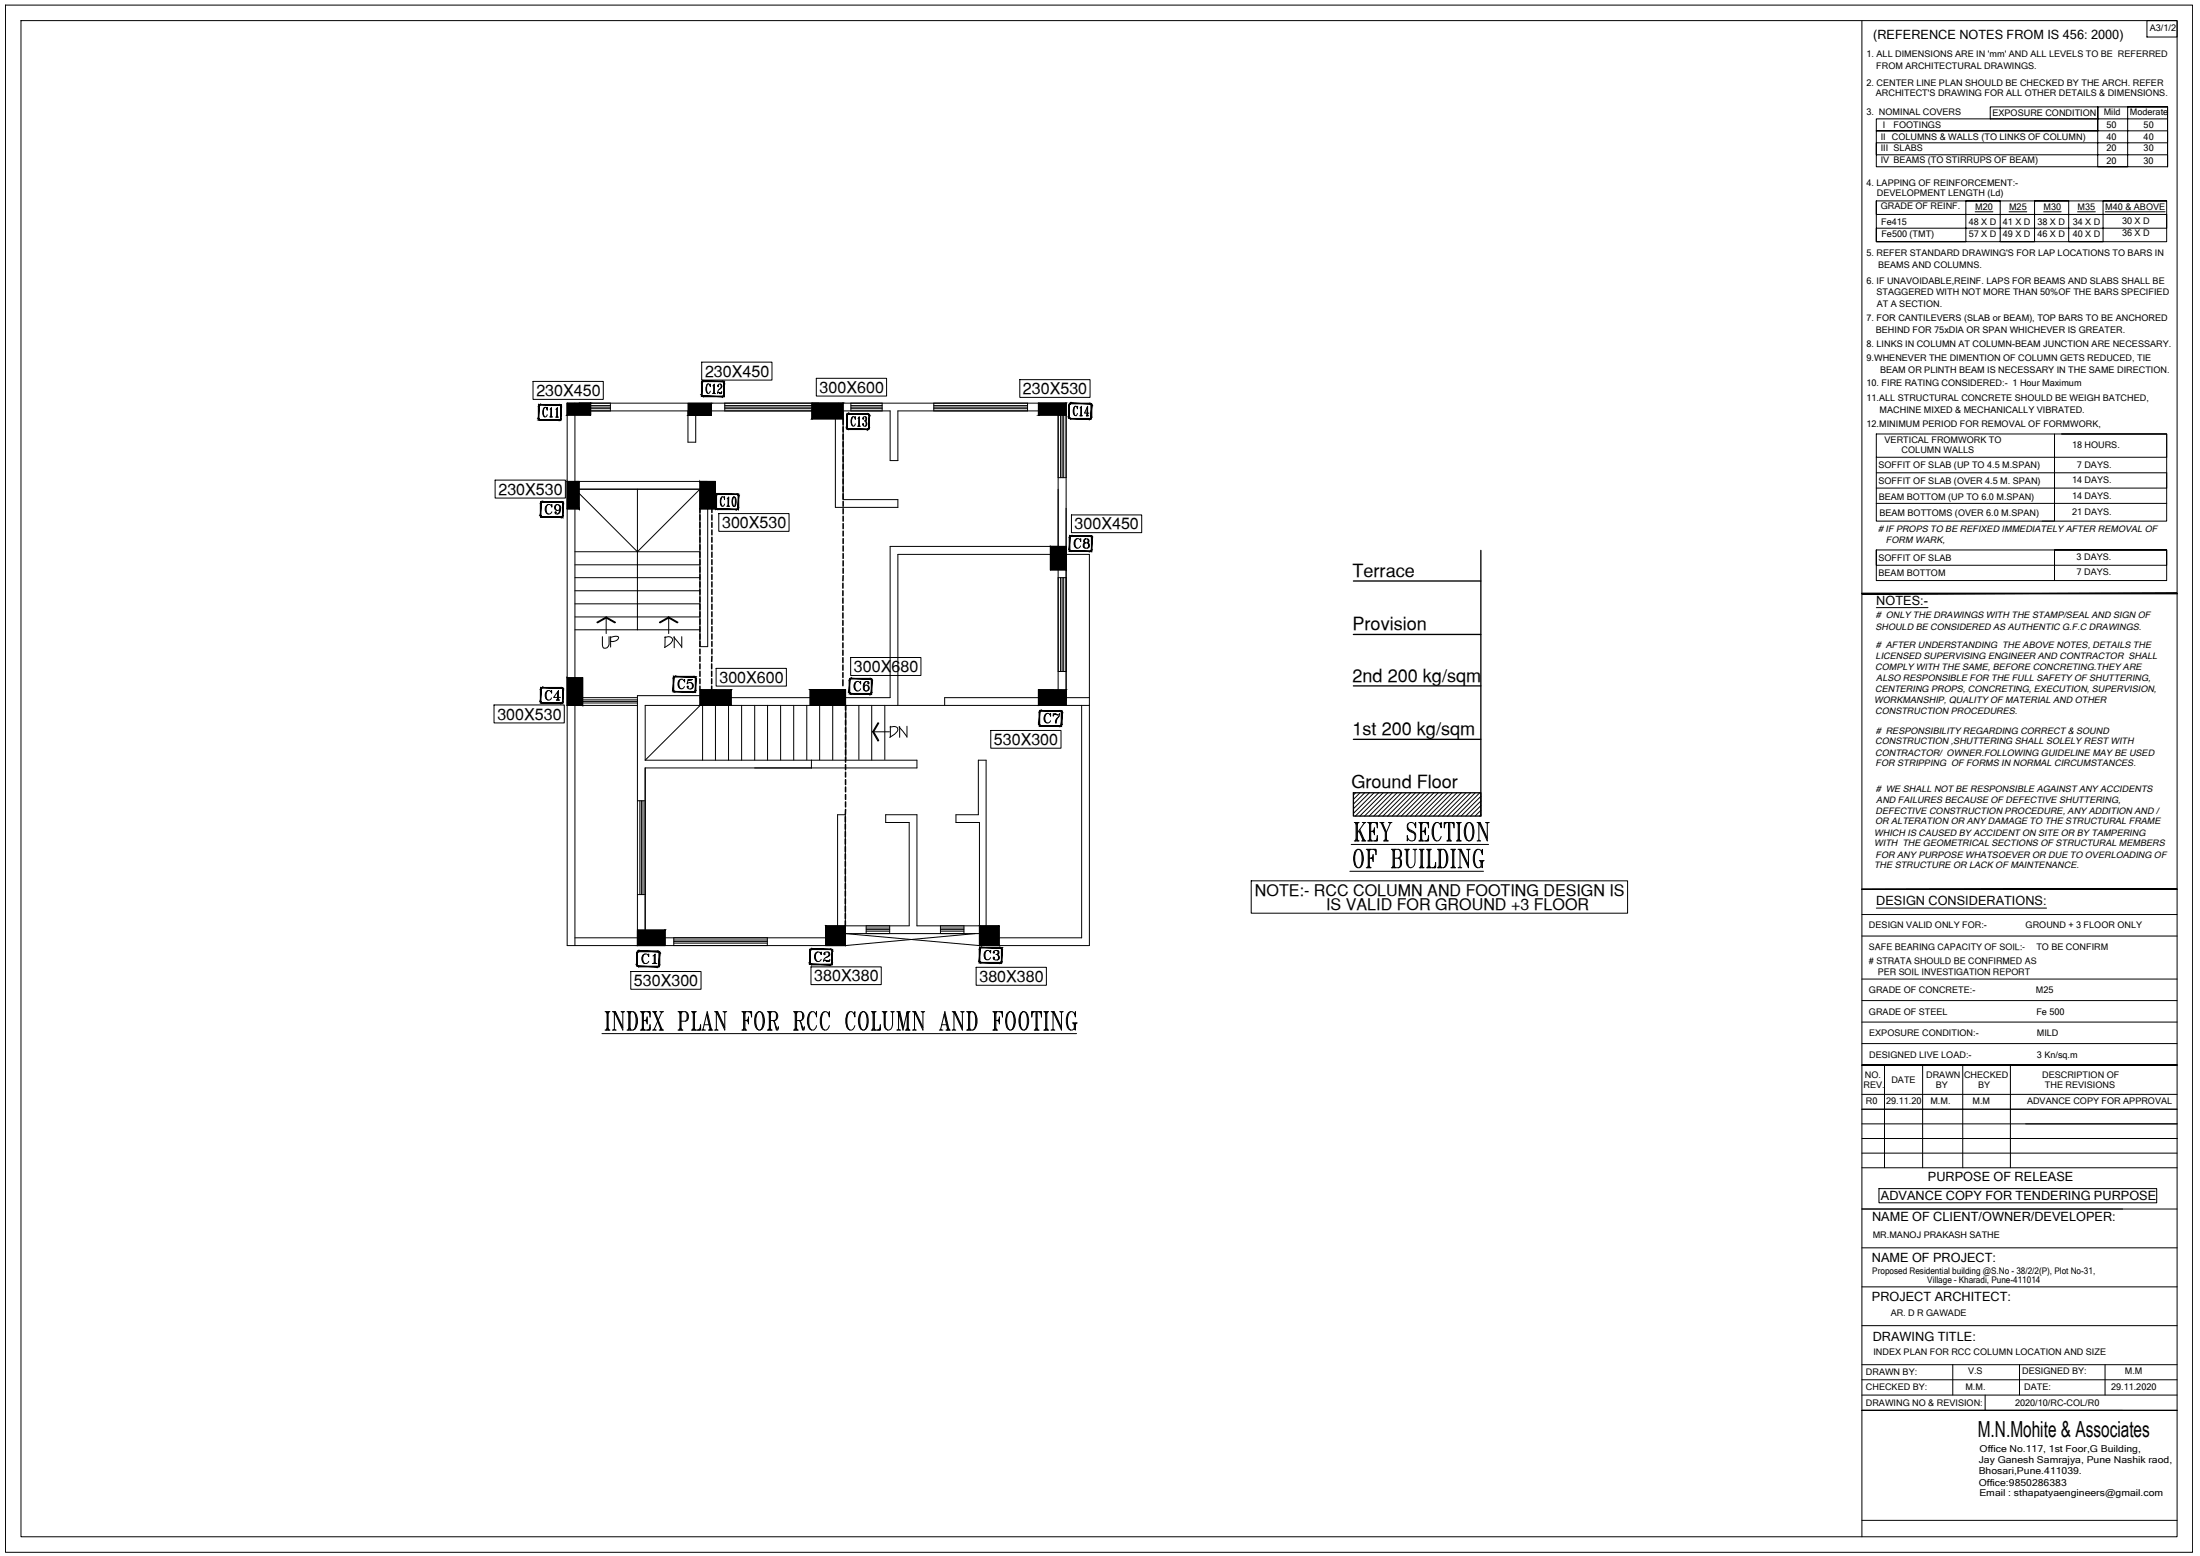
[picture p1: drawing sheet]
<svg xmlns="http://www.w3.org/2000/svg" width="420mm" height="297mm" viewBox="0 0 420 297" stroke-linecap="round" stroke-linejoin="round" font-family="sans-serif">
<!-- layer: SEC_COLFIL -->
<g fill="#000" stroke="#000" stroke-width=".19">
<path d="M108.3 79.2l4.5-2.2v2.2zM108.3 77v2.2l4.5-2.2z"/>
<path d="M131.4 79.3l4.5-2.3v2.3zM131.4 77v2.3l4.5-2.3z"/>
<path d="M155.1 80l5.9-3v3zM155.1 77v3l5.9-3z"/>
<path d="M198.3 79.2l5.3-2.2v2.2zM198.3 77v2.2l5.3-2.2z"/>
<path d="M108.3 91.9h2.3v5.3zM108.3 91.9v5.3h2.3z"/>
<path d="M133.7 91.9h2.9v5.3zM133.7 91.9v5.3h2.9z"/>
<path d="M200.6 104.3h3v4.5zM200.6 104.3v4.5h3z"/>
<path d="M108.3 129.4h3v5.3zM108.3 129.4v5.3h3z"/>
<path d="M133.7 131.7h5.9l-5.9 3zM133.7 134.7h5.9v-3z"/>
<path d="M154.7 131.7l6.8 3h-6.8zM154.7 131.7l6.8 3v-3z"/>
<path d="M198.3 134.7l5.3-3v3zM198.3 131.7v3l5.3-3z"/>
<path d="M121.7 177.5h5.3l-5.3 3zM121.7 180.5h5.3v-3z"/>
<path d="M157.7 176.7l3.7 3.8h-3.7zM157.7 176.7l3.7 3.8v-3.8z"/>
<path d="M187.1 176.7l3.7 3.8h-3.7zM187.1 176.7l3.7 3.8v-3.8z"/>
</g>
<!-- layer: SEC_COLUMN -->
<g fill="none" stroke="#000" stroke-width=".19">
<path d="M108.3 77h4.5v2.2h-4.5v-2.2l4.5 2.2M112.8 77l-4.5 2.2M131.4 77h4.5v2.3h-4.5v-2.3l4.5 2.3M135.9 77l-4.5 2.3M155.1 77h5.9v3h-5.9v-3l5.9 3M161 77l-5.9 3M198.3 77h5.3v2.2h-5.3v-2.2l5.3 2.2M203.6 77l-5.3 2.2M108.3 91.9l2.3 5.3M110.6 91.9l-2.3 5.3h2.3v-5.3h-2.3v5.3M133.7 91.9l2.9 5.3M136.6 91.9l-2.9 5.3h2.9v-5.3h-2.9v5.3"/>
<path d="M200.6 104.3l3 4.5M203.6 104.3l-3 4.5h3v-4.5h-3v4.5M108.3 129.4l3 5.3M111.3 129.4l-3 5.3h3v-5.3h-3v5.3M133.7 131.7l5.9 3v-3h-5.9v3h5.9M139.6 131.7l-5.9 3M154.7 131.7l6.8 3M161.5 131.7v3h-6.8v-3h6.8l-6.8 3M198.3 131.7h5.3v3h-5.3v-3l5.3 3M203.6 131.7l-5.3 3M121.7 177.5l5.3 3v-3h-5.3v3h5.3M127 177.5l-5.3 3"/>
<path d="M157.7 176.7l3.7 3.8M161.4 176.7v3.8h-3.7v-3.8h3.7l-3.7 3.8M187.1 176.7l3.7 3.8M190.8 176.7v3.8h-3.7v-3.8h3.7l-3.7 3.8"/>
</g>
<!-- layer: SEC_col text -->
<g fill="#000" stroke="#000" stroke-width=".19">
<path d="M134.1 72.8l-.1 .3h.1zM134.1 72.8v.3zM134.1 72.8l.1 .1 .1-.2zM134.3 72.7l-.1 .2z"/>
<path d="M134 73.1h.1l-.1 2.3zM134.1 73.1l-.1 2.3h.1z"/>
<path d="M134.1 75.6l.2 .1v-.1zM134.1 75.6h.2zM134 75.4l.1 .2h.1zM134 75.4l.2 .2z"/>
<path d="M134.3 75.6l3.7 .1h-3.7zM134.3 75.6l3.7 .1v-.1z"/>
<path d="M138 72.7v.2l.2-.1zM138 72.9l.2-.1zM138.2 72.8v.1l.1 .2zM138.2 72.9l.1 .2z"/>
<path d="M134.3 72.7h3.7v.2zM134.3 72.7v.2h3.7z"/>
<path d="M138.2 75.4v.2l.1-.2zM138.2 75.4v.2zM138.2 75.6l-.2 .1 .2-.1zM138 75.6h.2l-.2 .1z"/>
<path d="M138.3 73.1v2.3h-.1zM138.2 73.1v2.3l.1-2.3z"/>
<path d="M204.2 77.1l-.1 .2h.1zM204.2 77.1v.2zM204.2 77.1l.1 .1 .2-.2zM204.5 77l-.2 .2z"/>
<path d="M204.1 77.3h.1l-.1 2.4zM204.2 77.3l-.1 2.4h.1z"/>
<path d="M208.2 77v.1h.2zM208.2 77.1h.2zM208.4 77.1l-.1 .1 .2 .1zM208.3 77.2l.2 .1z"/>
<path d="M204.5 77h3.7v.1zM204.5 77v.1h3.7z"/>
<path d="M208.4 79.7v.2l.1-.2zM208.4 79.7v.2zM208.3 79.8l-.1 .2 .2-.1zM208.2 79.9l.1-.1-.1 .2z"/>
<path d="M208.5 77.3v2.4h-.1zM208.4 77.3v2.4l.1-2.4z"/>
<path d="M136.8 94.4l-.1 .2h.1zM136.8 94.4v.2zM136.8 94.4h.1l.2-.1zM136.9 94.4l.2-.1z"/>
<path d="M136.7 94.6h.1l-.1 2.3zM136.8 94.6l-.1 2.3h.1z"/>
<path d="M136.8 97.2l.3 .1v-.1zM136.8 97.2h.3zM136.7 96.9l.1 .3 .1-.1zM136.7 96.9l.2 .2z"/>
<path d="M137.1 97.2l3.6 .1h-3.6zM137.1 97.2l3.6 .1v-.1z"/>
<path d="M140.7 94.3v.1h.3zM140.7 94.4h.3zM141 94.4h-.1l.2 .2zM140.9 94.4l.2 .2z"/>
<path d="M137.1 94.3h3.6v.1zM137.1 94.3v.1h3.6z"/>
<path d="M141 96.9v.3l.1-.3zM141 96.9v.3zM140.9 97.1l-.2 .2 .3-.1zM140.7 97.2l.2-.1-.2 .2z"/>
<path d="M141.1 94.6v2.3h-.1zM141 94.6v2.3l.1-2.3z"/>
<path d="M204.2 79.9l.3 .1v-.1zM204.2 79.9h.3zM204.1 79.7l.1 .2 .1-.1zM204.1 79.7l.2 .1z"/>
<path d="M204.5 79.9l3.7 .1h-3.7zM204.5 79.9l3.7 .1v-.1z"/>
</g>
<g fill="none" stroke="#000" stroke-width=".19">
<path d="M135 73.5v1.3M135.2 73.3a1.57 1.57 0 0 0 0 1.8M135.6 73.6l.1-.3v.5l-.3-.5a.82 .82 0 0 0-.6 1.1l.1 .3a.4 .4 0 0 0 .4 .4 .4 .4 0 0 0 .4-.4M136.1 75.1h.5M136.1 73.7l.3-.4v1.8M136.3 73.5v1.6M136.3 75l-.1 .1M136.3 74.9v.2M136.4 73.5l-.1 1.5M136.4 74.9l.1 .2M136.4 75l.1 .1M137.1 73.7h.1"/>
<path d="M137.1 73.6l.1 .2-.1-.1a.43 .43 0 0 1 .4-.4 .43 .43 0 0 1 .4 .4 .43 .43 0 0 1-.3 .5 .82 .82 0 0 0-.5 .9M137.6 73.3l.1 .5-.3 .5M137.7 73.5v.5M137.8 74.9l-.7 .1M137.8 74.7l-.1 .4h-.2l-.3-.2 .3 .2 .3-.1M205.1 77.8v1.3M205.3 77.6a1.61 1.61 0 0 0 0 1.7M205.7 77.8l.1-.2v.5l-.3-.5a1.07 1.07 0 0 0-.3 1.6l.3 .2 .3-.5M206.2 79.4h.5M206.3 77.9l.2-.3v1.8M206.4 79.3l-.1 .1M206.4 79.2v.2"/>
<path d="M206.4 77.7v1.7M206.5 77.7v1.6M206.5 79.2v.1M207.5 79.4h.4M207.6 79.3l-.1 .1M207.6 79.2l-.1 .2M207.6 77.8v1.6M207.7 77.7v1.6l.1 .1M207.7 79.2l.1 .2M208 78.9h-.9l.6-1.3v1.8M137.7 95.1l-.1 .4 .1 .9M138 94.8l-.1 .1a1.52 1.52 0 0 0 .1 1.7"/>
<path d="M138.3 95.1l.1-.3v.6l-.2-.5a.48 .48 0 0 0-.5 .1 .48 .48 0 0 0-.1 .5v.7a.38 .38 0 0 0 .2 .4 .38 .38 0 0 0 .4 0l.2-.4M138.8 96.6h.5M138.9 95.2l.3-.3-.1 1.7M139.1 95v1.6M139.1 96.6h-.2M139.1 96.5l-.1 .1M139.1 96.5l.1 .1M139.1 96.6h.2M140 95l.2-.1a1.37 1.37 0 0 1 0 1.8h-.1a1.71 1.71 0 0 1-.1-1.7zM140 95l-.1 .5 .1 1M140.2 94.9l-.3 .6 .2 1.2M140.2 94.9a1.95 1.95 0 0 1 0 1.8"/>
<path d="M140.4 95l.1 .5-.1 1"/>
</g>
<!-- layer: SEC_ARCH -->
<g fill="none" stroke="#000" stroke-width=".19">
<path d="M108.3 77v103.5h53.1M109.8 77v14.9h25.4v31.5h-1.5v-30M109.8 78.4h21.6v6h1.5v-6h26.6v18.5h12v-1.5h-10.5v-17h9v9.5h1.5v-9.5h30.6v25.9h-32.1v28.9h-36.3M110.6 78.4v-1.4h93v57.7M110.6 77.7h6M110.6 77.4h6M110.6 78h6M116.6 77v1.4M138.4 77.7h17.9M138.4 77.4h17.9M138.4 78h17.9M138.4 77v1.4"/>
<path d="M156.3 77v1.4M162.5 77.7h6M162.5 77.4h6M162.5 78h6M162.5 77v1.4M168.5 77v1.4M178.3 77.7h17.9M178.3 77.4h17.9M178.3 78h17.9M178.3 77v1.4M196.2 77v1.4M202.1 79.2h1.5"/>
<path d="M202.6 79.2v12M202.8 79.2v12M203.1 79.2v12M109.8 93.4v87.1M109.8 93.4h23.9M109.8 93.4l11.9 11.9 12-11.9M121.7 93.4v26.8M202.1 91.2h1.5M109.8 105.3h23.9M109.8 107.8h23.9M109.8 110.3h23.9M109.8 112.8h23.9"/>
<path d="M109.8 115.3h23.9M109.8 117.8h23.9M114 118.8l1.8-1 1.7 1-.1 .1-1.6-.9-1.7 .9zM115.8 118v2.9M125.9 118.8l1.8-1 1.8 1-.1 .1-1.7-.9-1.6 .9zM127.7 118v2.9M202.1 110.3h1.5M202.6 110.3v17.9M202.8 110.3v17.9M203.1 110.3v17.9M208.1 105.8v74.7h-19.8v-35.4h-1.5v10.4h-4.2v1.5h4.5v23.6M108.3 134.7h13.4"/>
<path d="M109.8 120.2h23.9M109.8 133.2h11.9M109.8 133.9h11.9M109.8 133.6h11.9M109.8 134.2h11.9M133.7 132.8h-12v47.7M133.7 134.7l-10.5 10.4M134.2 134.7v10.4M136.6 134.7v10.4M139.1 134.7v10.4M141.6 134.7v10.4M144.1 134.7v10.4"/>
<path d="M146.6 134.7v10.4M149.1 134.7v10.4M151.6 134.7v10.4M154.1 134.7v10.4M156.5 134.7v10.4M159 134.7v10.4M161.5 134.7v10.3M164 134.7v10.3M166.5 134.7v10.4M167.7 138h.1l-.9 1.7 .9 1.7-.1 .1-1-1.8zM169 134.7v10.3M202.1 133.2v-27.4h-30.6v28.9"/>
<path d="M202.1 128.2h1.5M206.6 134.7v44.3h-18.3M208.1 134.7h-84.9v10.4M208.1 133.2h-27.7v1.5M121.7 152.9h1.5M122.2 152.9v17.9M122.5 152.9v17.9M122.8 152.9v17.9M123.2 145.1h51.9v1.5h-51.9v33.9M155 145.1v1.5M109.8 179h11.9M121.7 170.8h1.5"/>
<path d="M128.7 179v1.5M128.7 179.7h17.8M128.7 179.5h17.8M146.5 179v1.5M161.4 178.2h27.1M161.4 178.2v2.3M161.4 178.2l25.7 2.3M165.4 177.5h4.5M165.4 177.2h4.5M165.4 177.8h4.5M165.4 176.7v1.5M169.9 176.7v1.5"/>
<path d="M179.6 176.7v1.5M179.6 177.5h4.5M179.6 177.2h4.5M179.6 177.8h4.5M184.1 176.7v1.5M186.3 178.2l-24.9 2.3M187.1 176.7h-12v-21.2h-6v1.5h4.5v19.7h-12.2v-21.2h-1.4v23.5h-36.8M128.7 180h17.8"/>
</g>
<!-- layer: SEC_Main Title -->
<g fill="none" stroke="#000" stroke-width=".19">
<path d="M258.6 157h1M258.8 157l.2 .2M258.9 157l.1 .4M259 157v3.5M259.1 157.2v3.2M259.2 157v3.5M259.4 157l-.2 .4M259.4 157l-.2 .2M259.6 158.7l.8 1.8M259.7 158.7l.8 1.8M259.7 158.4l.9 2.1M260.2 157h.6"/>
<path d="M260.4 157l.1 .2 .3-.2M260.5 157.2l-1.3 1.8M261.2 157h1.8v1v-1M261.3 157l.3 .2M261.4 157l.2 .4M261.6 157v3.5M261.6 157.2v3.2M261.8 157v3.5M261.8 158.7h.7M261.9 157l-.1 .4M262 157l-.2 .2M262.5 158v1.3l-.1-.6z"/>
<path d="M262.5 158.4l-.3 .3 .3 .3M262.5 158.5l-.5 .2 .5 .2M262.5 157l.5 .2M262.7 157l.3 .4M262.8 157l.2 .5M263.5 157h.8M263.6 157l.3 .2M263.8 157l.8 1.9v1.6M263.9 157l.8 1.9v1.5M264 157l.8 1.9v1.6M264.2 157l-.2 .2M265.2 157h.6"/>
<path d="M265.2 157l.3 .2 .2-.2M265.5 157.2l-.7 1.7M268.8 158a1.83 1.83 0 0 0 1.4 1v.3M269 157.2a.82 .82 0 0 0 .2 1.2l.7 .3a1.02 1.02 0 0 1 .5 1 1.02 1.02 0 0 1-.6 .8 .89 .89 0 0 1-1-1v1v-.5M270.2 157.5l.2-.5v1l-.2-.5a.78 .78 0 0 0-.7-.5 .78 .78 0 0 0-.7 .5v.9l1.1 .6a1.09 1.09 0 0 1 .3 1.4M271 157h1.8v1l-.1-1M271 157l.3 .2M271.2 157l.1 .4M271.3 157v3.5M271.4 157.2v3.2M271.5 158.7h.7M271.5 157v3.5"/>
<path d="M271.6 157l-.1 .4M271.8 157l-.3 .2M272.2 158v1.3l-.1-.6zM272.2 158.4l-.2 .3 .2 .3M272.2 158.5l-.4 .2 .4 .2M272.2 157l.6 .2M272.4 157l.4 .4M272.6 157l.2 .5M273.8 157.5a3.4 3.4 0 0 0 0 2.5M274.3 157a2.96 2.96 0 0 0 0 3.5M275.1 157.5l.1-.5v1l-.3-.8a.78 .78 0 0 0-.9-.1 .78 .78 0 0 0-.4 .8 2.78 2.78 0 0 0 .4 2.5l.3 .1a.85 .85 0 0 0 .9-.8M276 157l-.2 1v-1h1.9v1l-.1-1"/>
<path d="M276 157l-.2 .5M276.2 157l-.4 .4M276.4 157l-.6 .2M276.6 157v3.5M276.8 157.2v3.2M276.9 157v3.5M277.1 157l.6 .2M277.3 157l.4 .4M277.4 157l.3 .5M278.2 157h.9M278.2 157l.3 .2M278.4 157l.1 .4"/>
<path d="M278.5 157v3.5M278.6 157.2v3.2M278.7 157v3.5M278.8 157l-.1 .4M279 157l-.3 .2M280 157.5a2.91 2.91 0 0 0 0 2.5M280.1 157.2a.78 .78 0 0 1 .9-.1 .78 .78 0 0 1 .4 .8 2.95 2.95 0 0 1-.4 2.5 .78 .78 0 0 1-.8 0 .78 .78 0 0 1-.4-.7 2.95 2.95 0 0 1 .3-2.5zM280.5 157a2.54 2.54 0 0 0-.5 2.9l.2 .5 .3 .1M280.7 157a2.79 2.79 0 0 1 0 3.5M281.2 157.5a3.4 3.4 0 0 1 0 2.5M282.1 157h.6l1.3 3M282.2 157l.2 .2"/>
<path d="M282.6 157l1.4 3M283.7 157h.7M283.8 157l.2 .2 .3-.2M284 157.2v3.3l-1.6-3.5v3.4M257.8 166.3h25.5M258 161.2h26.3M258.6 160.5h1M258.9 162.6a3.4 3.4 0 0 0 0 2.5M259 162.3a.78 .78 0 0 1 .8-.1 .78 .78 0 0 1 .5 .8 2.95 2.95 0 0 1-.4 2.5 .78 .78 0 0 1-.8 .1 .78 .78 0 0 1-.5-.8 2.95 2.95 0 0 1 .4-2.5zM259 160.4l-.2 .1M259 160.2l-.1 .3M259.2 160.2l.2 .3"/>
<path d="M259.2 160.4l.2 .1M259.3 162.1a2.79 2.79 0 0 0 0 3.6M259.6 162.1a2.96 2.96 0 0 1 0 3.6M260 162.6a3.4 3.4 0 0 1 0 2.5M260 160.5h.8M260.2 160.5l.2-.3 .4 .3M260.9 162.1h1.9v1.1l-.1-1.1M260.9 165.7h1M261.1 162.1l.2 .2M261.2 160.5h1.8v-1v1M261.2 162.1l.1 .4M261.3 162.1v3.6"/>
<path d="M261.3 165.5l-.2 .2M261.3 165.3l-.1 .4M261.4 162.3v3.2M261.5 162.1v3.6M261.5 163.8h.7M261.5 165.3l.1 .4M261.5 165.5l.3 .2M261.6 160.4l-.3 .1M261.6 160.2l-.2 .3M261.6 162.1l-.1 .4M261.8 160.2l.1 .3M261.8 160.4l.2 .1"/>
<path d="M261.8 162.1l-.3 .2M262.2 163.2v1.3l-.1-.7zM262.2 163.5l-.2 .3 .2 .3M262.2 163.7l-.4 .1 .4 .2M262.2 162.1l.6 .2M262.5 162.1l.3 .4M262.6 162.1l.2 .5M263 160.4l-.5 .1M263 160.2l-.3 .3M263 160l-.2 .5M264.2 160.5h1M264.6 160.4l-.3 .1"/>
<path d="M264.6 160.2l-.2 .3M264.8 160.2l.1 .3M264.8 160.4l.2 .1M265.7 162.1h1.4a.92 .92 0 0 1 .6 .9 .92 .92 0 0 1-.6 .8M265.8 162.1l.3 .2M265.9 162.1l.2 .4M266.1 162.1v3.6M266.1 165.5l-.3 .2M266.1 165.3l-.2 .4M266.2 162.3v3.2M266.3 162.1v3.6M266.3 165.3l.1 .4"/>
<path d="M266.3 165.5l.2 .2M266.4 162.1l-.1 .4M266.5 162.1l-.2 .2M267.1 162.1a1.18 1.18 0 0 1 .2 1.6l-.2 .1h-.8M267.1 163.8l.3 .2a1.11 1.11 0 0 1-.3 1.7h-1.4M267.1 163.8l.2 .2 .1 .3v.8l-.3 .6M267.4 162.5l.2 .3-.2 .7M267.4 164.1l.2 .4-.2 .8M268.3 162.1h.9M268.4 162.1l.2 .2M268.5 162.1l.1 .4M268.6 162.1v2.5a.92 .92 0 0 0 .9 1.1l.6-.6 .1-.5v-2.3"/>
<path d="M268.7 162.3v2.5l.1 .3M268.8 162.1v2.7l.3 .7 .2 .2M269 162.1l-.2 .4M269.1 162.1l-.3 .2M269.9 162.1h.7M270 162.1l.2 .2 .3-.2M271 160.5h1.8v-1l-.1 1M271 165.7h1M271 162.1h1M271.2 162.1l.2 .2M271.3 162.1l.1 .4M271.3 160.4l-.3 .1"/>
<path d="M271.3 160.2l-.1 .3M271.4 162.1v3.6M271.4 165.5l-.2 .2M271.4 165.3l-.1 .4M271.5 162.3v3.2M271.5 160.2l.1 .3M271.5 160.4l.3 .1M271.6 162.1v3.6M271.6 165.3l.1 .4M271.6 165.5l.3 .2M271.7 162.1l-.1 .4M271.9 162.1l-.3 .2"/>
<path d="M272.4 165.7h1.8v-1.1l-.1 1.1M272.4 162.1h1M272.6 162.1l.2 .2M272.7 162.1l.1 .4M272.8 162.1v3.6M272.8 165.5l-.2 .2M272.8 165.3l-.1 .4M272.8 160.4l-.6 .1M272.8 160.2l-.4 .3M272.8 160l-.2 .5M272.9 162.3v3.2M273 162.1v3.6"/>
<path d="M273 165.3l.1 .4M273 165.5l.2 .2M273.1 162.1l-.1 .4M273.2 162.1l-.2 .2M274.2 165.5l-.6 .2M274.2 165.3l-.4 .4M274.2 165.1l-.3 .6M274.5 162.1h1.2a1.85 1.85 0 0 1 .8 2.2 1.55 1.55 0 0 1-.8 1.4h-1.2M274.6 162.1l.3 .2M274.8 162.1l.1 .4M274.9 162.1v3.6M274.9 165.5l-.3 .2"/>
<path d="M274.9 165.3l-.1 .4M275 162.3v3.2M275.1 162.1v3.6M275.1 165.3l.1 .4M275.1 165.5l.2 .2M275.2 162.1l-.1 .4M275.3 162.1l-.2 .2M275.7 162.1a2.96 2.96 0 0 1 0 3.6M276.2 162.6a3.4 3.4 0 0 1 0 2.5M276.3 160.5h.9M276.6 160.4l-.2 .1M276.6 160.2l-.1 .3"/>
<path d="M276.9 160.2l.1 .3M276.9 160.4l.2 .1M277.1 165.7h.9M277.1 162.1h.9M277.2 162.1l.2 .2M277.3 162.1l.1 .4M277.4 162.1v3.6M277.4 165.5l-.2 .2M277.4 165.3l-.1 .4M277.5 162.3v3.2M277.7 162.1v3.6M277.7 165.3l.1 .4"/>
<path d="M277.7 165.5l.2 .2M277.8 162.1l-.1 .4M277.9 162.1l-.2 .2M278.2 160.5h.9M278.5 165.7h.7M278.5 162.1h.5l1.4 3M278.5 160.4l-.3 .1M278.5 160.2l-.1 .3M278.6 165.7l.2-.2 .2 .2M278.6 162.1l.2 .2M278.7 160.2l.1 .3M278.7 160.4l.3 .1"/>
<path d="M278.9 162.1l1.4 3M280.1 162.1h.7M280.2 162.1l.2 .2 .3-.2M280.4 162.3v3.4l-1.6-3.6v3.4M281.7 162.6a3.4 3.4 0 0 0 0 2.5M282.1 160.5h.7M282.2 162.1a2.79 2.79 0 0 0 0 3.6M282.2 160.5l.2-.1 .3 .1M282.5 164.3h.9M282.6 164.3l.3 .2M282.8 164.3l.1 .3M282.9 164.3l-.1 1.2"/>
<path d="M283 162.6l.1-.5v1.1l-.3-.9a.78 .78 0 0 0-.9-.1 .78 .78 0 0 0-.4 .8 2.78 2.78 0 0 0 .3 2.5l.4 .2 .8-.2 .1 .2v-1.4M283 164.5v.8M283.2 164.3l-.1 .3M283.3 164.3l-.2 .2M115 197.3h90.6M115.6 193.1h.9M115.6 196.6h.9M115.7 193.1l.2 .2M115.8 193.1l.1 .4M115.9 193.1v3.5M115.9 196.5l-.2 .1M115.9 196.3l-.1 .3"/>
<path d="M116 193.3v3.2M116.1 193.1v3.5M116.1 196.3l.2 .3M116.1 196.5l.3 .1M116.3 193.1l-.2 .4M116.4 193.1l-.3 .2M117 193.1h.5l1.4 3M117 196.6h.7M117.1 196.6l.2-.1 .2 .1M117.1 193.1l.2 .2M117.4 193.1l1.4 3M118.6 193.1h.7"/>
<path d="M118.7 193.1l.2 .2 .3-.2M118.9 193.3v3.3l-1.6-3.5v3.4M119.7 193.1h1.2a1.78 1.78 0 0 1 .8 2.2 1.48 1.48 0 0 1-.8 1.3h-1.2M119.9 193.1l.2 .2M120 193.1l.1 .4M120.1 193.1v3.5M120.1 196.5l-.2 .1M120.1 196.3l-.1 .3M120.2 193.3v3.2M120.3 193.1v3.5M120.3 196.3l.2 .3M120.3 196.5l.3 .1"/>
<path d="M120.5 193.1l-.2 .4M120.6 193.1l-.3 .2M120.9 193.1a2.54 2.54 0 0 1 .5 2.9l-.3 .5-.2 .1M121.4 193.6a2.91 2.91 0 0 1 0 2.5M122.3 193.1h1.8v1v-1M122.3 196.6h1.8v-1v1M122.4 193.1l.3 .2M122.5 193.1l.2 .4M122.7 193.1v3.5M122.7 196.5l-.3 .1M122.7 196.3l-.2 .3M122.8 193.3v3.2"/>
<path d="M122.9 193.1v3.5M122.9 194.8h.7M122.9 196.3l.1 .3M122.9 196.5l.2 .1M123 193.1l-.1 .4M123.1 193.1l-.2 .2M123.6 194.1v1.4l-.1-.7zM123.6 194.5l-.3 .3 .3 .3M123.6 194.6l-.5 .2 .5 .1M123.6 193.1l.5 .2M123.8 193.1l.3 .4M123.9 193.1l.2 .5"/>
<path d="M124.1 196.5l-.5 .1M124.1 196.3l-.3 .3M124.1 196.1l-.2 .5M124.6 193.1h.8M124.6 196.6h.7M124.7 193.1l.4 .4 .1-.4M124.7 196.6l.3-.1 .2 .1M124.9 193.1l1.4 3.5M125 193.1l1.4 3.5M125.1 193.1l1.4 3.5M125.3 193.1l-.2 .2M125.9 196.6h.8"/>
<path d="M126 193.1h.7M126.1 193.1l.3 .2 .2-.2M126.1 196.6l.2-.3 .3 .3M126.3 196.5l-.3 .1M126.4 193.3l-1.4 3.2M129.5 193.1h1.4a.98 .98 0 0 1 .6 .9 .98 .98 0 0 1-.6 .9h-.8M129.5 196.6h.9M129.6 193.1l.3 .2M129.7 193.1l.2 .4M129.9 193.1v3.5M129.9 196.5l-.3 .1M129.9 196.3l-.2 .3"/>
<path d="M129.9 193.3v3.2M130.1 193.1v3.5M130.1 196.3l.1 .3M130.1 196.5l.2 .1M130.2 193.1l-.1 .4M130.3 193.1l-.2 .2M130.9 193.1l.2 .2 .1 .3-.1 1.2-.2 .1M131.2 193.5l.1 .3-.1 .8M132.1 196.6h1.7v-1l-.1 1M132.1 193.1h.9M132.2 193.1l.2 .2M132.3 193.1l.1 .4"/>
<path d="M132.4 193.1v3.5M132.4 196.5l-.2 .1M132.4 196.3l-.1 .3M132.5 193.3v3.2M132.6 193.1v3.5M132.6 196.3l.1 .3M132.6 196.5l.3 .1M132.7 193.1l-.1 .4M132.9 193.1l-.3 .2M133.8 196.5l-.6 .1M133.8 196.3l-.3 .3M133.8 196.1l-.3 .5"/>
<path d="M134 196.6h.7M134.1 196.6l.2-.1 .2 .1M134.3 196.5l.8-3.4 .8 3.5M134.5 195.6h1M134.9 193.6l.8 3M135.1 193.6l.6 3M135.3 196.6h.8M135.7 196.5l-.3 .1M135.7 196.3l-.2 .3M135.7 196.3l.3 .3M136.5 193.1h.6l1.3 3M136.5 196.6h.6"/>
<path d="M136.6 196.6l.2-.1 .3 .1M136.6 193.1l.2 .2M136.9 193.1l1.4 3M138.1 193.1h.7M138.2 193.1l.2 .2 .3-.2M138.4 193.3v3.3l-1.6-3.5v3.4M141.7 193.1h1.8v1l-.1-1M141.7 196.6h.9M141.8 193.1l.2 .2M141.9 193.1l.1 .4M142 193.1v3.5M142 196.5l-.2 .1"/>
<path d="M142 196.3l-.1 .3M142.1 193.3v3.2M142.3 194.8h.6M142.3 193.1v3.5M142.3 196.3l.1 .3M142.3 196.5l.2 .1M142.4 193.1l-.1 .4M142.5 193.1l-.2 .2M142.9 194.1v1.4zM142.9 194.5l-.2 .3 .2 .3M142.9 194.6l-.4 .2 .4 .1M142.9 193.1l.6 .2"/>
<path d="M143.2 193.1l.3 .4M143.3 193.1l.2 .5M144.5 193.6a2.91 2.91 0 0 0 0 2.5M144.6 193.3a.78 .78 0 0 1 .9-.1 .78 .78 0 0 1 .4 .8 2.95 2.95 0 0 1-.4 2.5 .81 .81 0 0 1-.8 .1 .81 .81 0 0 1-.5-.8 3.2 3.2 0 0 1 .4-2.5zM144.9 193.1a2.54 2.54 0 0 0-.4 2.9l.2 .5 .2 .1M145.1 193.1a2.54 2.54 0 0 1 .5 2.9l-.2 .5-.3 .1M145.6 193.6a2.91 2.91 0 0 1 0 2.5M146.5 193.1h1.4a.89 .89 0 0 1 .6 .9 .89 .89 0 0 1-.6 .8h-.8M146.5 196.6h1M146.7 193.1l.2 .2M146.8 193.1l.1 .4M146.9 193.1v3.5"/>
<path d="M146.9 196.5l-.2 .1M146.9 196.3l-.1 .3M147 193.3v3.2M147.1 193.1v3.5M147.1 196.3l.2 .3M147.1 196.5l.2 .1M147.3 193.1l-.2 .4M147.3 193.1l-.2 .2M147.6 194.8a2.59 2.59 0 0 1 .7 1.8h.2l.2-.6M147.8 194.9l.5 1.2 .1 .2 .3-.2M147.9 193.1a1.24 1.24 0 0 1 .3 1.5l-.3 .2M148.2 196l.1 .3 .2 .2"/>
<path d="M148.3 193.5l.1 .3-.1 .7M151.5 193.1h1.4a.89 .89 0 0 1 .6 .9 .89 .89 0 0 1-.6 .8h-.8M151.5 196.6h1M151.7 193.1l.2 .2M151.8 193.1l.1 .4M151.9 193.1v3.5M151.9 196.5l-.2 .1M151.9 196.3l-.1 .3M152 193.3v3.2M152.1 193.1v3.5M152.1 196.3l.2 .3M152.1 196.5l.2 .1"/>
<path d="M152.3 193.1l-.2 .4M152.3 193.1l-.2 .2M152.6 194.8a2.59 2.59 0 0 1 .7 1.8h.2l.1-.6M152.8 194.9l.5 1.2 .1 .2 .2-.2M152.9 193.1a1.24 1.24 0 0 1 .3 1.5l-.3 .2M153.2 196l.1 .3 .2 .2M153.3 193.5l.1 .3-.1 .7M154.5 193.6a3.4 3.4 0 0 0 0 2.5M155 193.1a2.96 2.96 0 0 0 0 3.5M155.9 193.6v-.5v1v-.5l-.3-.3a.78 .78 0 0 0-.9-.1 .78 .78 0 0 0-.4 .8 2.78 2.78 0 0 0 .4 2.5l.3 .1a.85 .85 0 0 0 .9-.8M157 193.6a3.4 3.4 0 0 0 0 2.5M157.5 193.1a2.54 2.54 0 0 0-.5 2.9l.2 .5 .3 .1"/>
<path d="M158.3 193.6l.1-.5v1l-.3-.8a.78 .78 0 0 0-.9-.1 .78 .78 0 0 0-.4 .8 2.78 2.78 0 0 0 .3 2.5l.4 .1a.85 .85 0 0 0 .9-.8M161.9 193.6a3.4 3.4 0 0 0 0 2.5M162.3 193.1a2.79 2.79 0 0 0 0 3.5M163.1 193.6l.2-.5v1l-.4-.8a.78 .78 0 0 0-.8-.1 .78 .78 0 0 0-.4 .8 2.78 2.78 0 0 0 .3 2.5l.3 .1a.85 .85 0 0 0 1-.8M164.3 193.6a2.91 2.91 0 0 0 0 2.5M164.4 193.3a.81 .81 0 0 1 .9-.1 .81 .81 0 0 1 .4 .8 3.2 3.2 0 0 1-.4 2.5 .78 .78 0 0 1-.8 0 .78 .78 0 0 1-.4-.7 2.95 2.95 0 0 1 .3-2.5zM164.8 193.1a2.54 2.54 0 0 0-.5 2.9l.2 .5 .3 .1M165 193.1a2.54 2.54 0 0 1 .5 2.9l-.2 .5-.3 .1M165.5 193.6a2.91 2.91 0 0 1 0 2.5M166.4 196.6h1.7v-1l-.1 1M166.4 193.1h.9M166.5 193.1l.2 .2"/>
<path d="M166.6 193.1l.1 .4M166.7 193.1v3.5M166.7 196.5l-.2 .1M166.7 196.3l-.1 .3M166.9 193.3v3.2M167 193.1v3.5M167 196.3l.1 .3M167 196.5l.2 .1M167.1 193.1l-.1 .4M167.2 193.1l-.2 .2M168.1 196.5l-.6 .1M168.1 196.3l-.3 .3"/>
<path d="M168.1 196.1l-.2 .5M168.5 193.1h.9M168.6 193.1l.3 .2M168.7 193.1l.2 .4M168.9 193.1v3a.73 .73 0 0 0 .7 .5 .73 .73 0 0 0 .7-.5l.2-.5v-2.3M168.9 193.3v2.5l.2 .3M169.1 193.1v2.7l.1 .5 .3 .3M169.2 193.1l-.1 .4M169.3 193.1l-.2 .2M170.1 193.1h.7M170.2 193.1l.3 .2 .2-.2M171.3 193.1h.6l.6 3"/>
<path d="M171.3 196.6h.7M171.4 196.6l.2-.1 .3 .1M171.4 193.1l.2 .2M171.6 196.5v-3.4l.9 3.5 .8-3.5v3.5M171.7 193.1l.8 3M172.9 196.6h.9M173.3 193.1h.5M173.3 196.5l-.3 .1M173.3 196.3l-.2 .3M173.3 193.3v3.2M173.5 193.1v3.5M173.5 196.3l.1 .3"/>
<path d="M173.5 196.5l.2 .1M173.6 193.1l-.1 .4M173.7 193.1l-.2 .2M174.3 193.1h.6l1.4 3M174.3 196.6h.7M174.4 196.6l.3-.1 .2 .1M174.4 193.1l.3 .2M174.7 193.1l1.4 3M175.9 193.1h.7M176.1 193.1l.2 .2 .2-.2M176.3 193.3v3.3l-1.6-3.5v3.4M179.4 196.6h.7"/>
<path d="M179.5 196.6l.1-.1 .3 .1M179.6 196.5l.9-3.4 .8 3.5M179.9 195.6h1M180.3 193.6l.7 3M180.5 193.6l.6 3M180.7 196.6h.8M181 196.5l-.2 .1M181 196.3l-.1 .3M181.1 196.3l.3 .3M181.8 193.1h.6l1.4 3M181.8 196.6h.7M181.9 196.6l.3-.1 .2 .1"/>
<path d="M181.9 193.1l.3 .2M182.3 193.1l1.4 3M183.5 193.1h.6M183.6 193.1l.2 .2 .3-.2M183.8 193.3v3.3l-1.6-3.5v3.4M184.6 193.1h1.2a1.85 1.85 0 0 1 .8 2.2 1.55 1.55 0 0 1-.8 1.3h-1.2M184.7 193.1l.3 .2M184.9 193.1l.1 .4M185 193.1v3.5M185 196.5l-.3 .1M185 196.3l-.1 .3M185.1 193.3v3.2"/>
<path d="M185.2 193.1v3.5M185.2 196.3l.1 .3M185.2 196.5l.2 .1M185.3 193.1l-.1 .4M185.4 193.1l-.2 .2M185.8 193.1a2.96 2.96 0 0 1 0 3.5M186.3 193.6a3.4 3.4 0 0 1 0 2.5M189.6 193.1h1.9v1l-.2-1M189.6 196.6h.9M189.7 193.1l.2 .2M189.9 193.1v.4M189.9 193.1v3.5"/>
<path d="M189.9 196.5l-.2 .1M189.9 196.3v.3M190.1 193.3v3.2M190.2 194.8h.7M190.2 193.1v3.5M190.2 196.3l.1 .3M190.2 196.5l.2 .1M190.3 193.1l-.1 .4M190.4 193.1l-.2 .2M190.9 194.1v1.4zM190.9 194.5l-.2 .3 .2 .3M190.9 194.6l-.5 .2 .5 .1"/>
<path d="M190.9 193.1l.6 .2M191.1 193.1l.4 .4M191.2 193.1l.3 .5M192.4 193.6a3.4 3.4 0 0 0 0 2.5M192.5 193.3a.78 .78 0 0 1 .9-.1 .78 .78 0 0 1 .4 .8 2.95 2.95 0 0 1-.4 2.5 .78 .78 0 0 1-.8 .1 .78 .78 0 0 1-.4-.8 2.95 2.95 0 0 1 .3-2.5zM192.9 193.1a2.79 2.79 0 0 0 0 3.5M193.1 193.1a2.54 2.54 0 0 1 .4 2.9l-.2 .5-.2 .1M193.5 193.6a2.91 2.91 0 0 1 0 2.5M194.9 193.6a3.4 3.4 0 0 0 0 2.5M195.1 193.3a.78 .78 0 0 1 .8-.1 .78 .78 0 0 1 .4 .8 2.95 2.95 0 0 1-.3 2.5 .78 .78 0 0 1-.9 .1 .78 .78 0 0 1-.4-.8 2.95 2.95 0 0 1 .4-2.5zM195.4 193.1a2.96 2.96 0 0 0 0 3.5M195.7 193.1a2.96 2.96 0 0 1 0 3.5"/>
<path d="M196.1 193.6a3.4 3.4 0 0 1 0 2.5M197.1 193.1l-.1 1v-1h1.9v1l-.1-1M197.3 193.1l-.3 .5M197.4 193.1l-.4 .4M197.5 196.6h.9M197.6 193.1l-.6 .2M197.9 193.1v3.5M197.9 196.5l-.3 .1M197.9 196.3l-.2 .3M198 193.3v3.2M198.1 193.1v3.5M198.1 196.3l.1 .3"/>
<path d="M198.1 196.5l.2 .1M198.3 193.1l.6 .2M198.5 193.1l.4 .4M198.7 193.1l.2 .5M199.3 193.1h1M199.3 196.6h1M199.5 193.1l.2 .2M199.6 193.1l.1 .4M199.7 193.1v3.5M199.7 196.5l-.2 .1M199.7 196.3l-.1 .3M199.8 193.3v3.2"/>
<path d="M199.9 193.1v3.5M199.9 196.3l.2 .3M199.9 196.5l.3 .1M200.1 193.1l-.2 .4M200.2 193.1l-.3 .2M200.7 193.1h.6l1.4 3M200.7 196.6h.8M200.9 196.6l.2-.1 .2 .1M200.9 193.1l.2 .2M201.2 193.1l1.4 3M202.4 193.1h.7M202.5 193.1l.2 .2 .2-.2"/>
<path d="M202.7 193.3v3.3l-1.6-3.5v3.4M204 193.6a3.4 3.4 0 0 0 0 2.5M204.5 193.1a2.79 2.79 0 0 0 0 3.5M204.8 195.3h.9M204.9 195.3l.3 .2M205 195.3l.2 .3M205.2 195.3v1l-.2 .2M205.3 193.6l.1-.5v1l-.4-.8a.78 .78 0 0 0-.8-.1 .78 .78 0 0 0-.4 .8 2.78 2.78 0 0 0 .3 2.5l.4 .1 .8-.1 .1 .1v-1.3M205.3 195.5v.8M205.5 195.3l-.1 .3M205.6 195.3l-.2 .2"/>
</g>
<!-- layer: SEC_RCC -->
<path d="M258.5 110.9h24.3M282.8 105.1v50.7M258.5 121.1h24.3M258.5 130.9h24.3M258.5 151.3h24.3v4.5h-24.3zM258.5 141.1h24.3" fill="none" stroke="#000" stroke-width=".25"/>
<!-- layer: HATCH -->
<g fill="none" stroke="#000" stroke-width=".19">
<path d="M258.9 151.3l-.4 .5M259.7 151.3l-1.2 1.3M260.6 151.3l-2.1 2.2M261.5 151.3l-3 3.1M262.4 151.3l-3.9 4M263.3 151.3l-4.4 4.5M264.1 151.3l-4.4 4.5M265 151.3l-4.4 4.5M265.9 151.3l-4.4 4.5M266.8 151.3l-4.4 4.5M267.7 151.3l-4.4 4.5M268.5 151.3l-4.4 4.5"/>
<path d="M269.4 151.3l-4.4 4.5M270.3 151.3l-4.4 4.5M271.2 151.3l-4.4 4.5M272.1 151.3l-4.5 4.5M273 151.3l-4.5 4.5M273.8 151.3l-4.4 4.5M274.7 151.3l-4.4 4.5M275.6 151.3l-4.5 4.5M276.5 151.3l-4.5 4.5M277.4 151.3l-4.5 4.5M278.2 151.3l-4.4 4.5M279.1 151.3l-4.4 4.5"/>
<path d="M280 151.3l-4.5 4.5M280.9 151.3l-4.5 4.5M281.8 151.3l-4.5 4.5M282.6 151.3l-4.4 4.5M282.8 152l-3.8 3.8M282.8 152.9l-2.9 2.9M282.8 153.8l-2 2M282.8 154.7l-1.1 1.1M282.8 155.5l-.2 .3"/>
</g>
<!-- layer: SEC_SchText -->
<g fill="none" stroke="#000" stroke-width=".19">
<path d="M101.8 72.8h13.4v3.4h-13.4zM134 69.1h13.4v3.5h-13.4zM155.9 72.2h13.4v3.4h-13.4zM194.8 72.5h13.4v3.4h-13.4zM94.6 91.7h13.4v3.4h-13.4zM137.3 98h13.4v3.4h-13.4zM204.6 98.3h13.4v3.4h-13.4zM94.3 134.6h13.5v3.4h-13.5zM136.8 127.6h13.4v3.4h-13.4zM162.5 125.5h13.4v3.4h-13.4zM189.2 139.4h13.4v3.4h-13.4zM239 168.1h71.8v6.2h-71.8z"/>
<path d="M120.5 185.5h13.4v3.3h-13.4zM154.9 184.6h13.4v3.4h-13.4zM186.4 184.7h13.4v3.4h-13.4z"/>
</g>
<!-- layer: SEC_Layout -->
<path d="M1 1h417.7v295.3h-417.7zM4 3.9h411.8v289.5h-411.8zM410 3.9h5.8v3.2h-5.8z" fill="none" stroke="#000" stroke-width=".19"/>
<!-- layer: SEC_Layout Txt -->
<g fill="none" stroke="#000" stroke-width=".19">
<path d="M355.6 3.9v289.5M358.3 38.4v2.5h55.5v2.7h-55.5v2.5h17.1v-7.7h6.6v7.7h6.6v-7.7h6.5v7.7h6.5v-7.7h12.2v7.7h-55.5v-7.7h55.5M380.1 20.4h20.5v2.3h-20.5zM400.6 20.4h13.4v11.4h-55.7v-9.1h42.3v-2.3v11.4h5.7v-11.4h7.7v11.4v-2.3h-55.7v-2.2h55.7v-2.3h-55.7h42.3v-2.3h13.4M377.2 40.4h3.4M383.7 40.4h3.4M390.3 40.4h3.3M396.8 40.4h3.4M402.1 40.4h11.4M358.3 82.8h55.5v4.5h-55.5zM358.3 90.3h55.5v2.9h-55.5M358.3 96.1h55.5"/>
<path d="M392.4 82.8v16.7h-34.1v-12.2M413.8 82.8h-20.1h20.1v16.7h-23.8M355.6 113.3h60.2M358.3 105v5.8h55.5v-5.8h-55.5v2.9h55.5v-2.9h-21.4v5.8M358.3 116h9.9M355.6 174.6h60.2M355.6 178.7h60.2M355.6 169.8h60.2M358.3 173.4h32.5M355.6 186.9h60.2M355.6 191h60.2M355.6 195.1h60.2"/>
<path d="M355.6 199.2h60.2M355.6 211.8h60.2M355.6 214.5h60.2M355.6 217.3h60.2M355.6 208.9h60.2M355.6 203.3h60.2M359.9 203.3v19.6M367.2 203.3v19.6M374.8 203.3v19.6M383.9 203.3v19.6M355.6 222.9h60.2M355.6 220.1h60.2"/>
<path d="M355.6 230.8h60.2M355.6 238.2h60.2M358.8 226.9h53.1v2.7h-53.1zM355.6 245.7h60.2M355.6 253.1h60.2M355.6 260.5h60.2M355.6 269.2h60.2M355.6 263.4h60.2M355.6 266.3h60.2M372.9 260.5v5.8M402 260.5v5.8M355.6 290.2h60.2"/>
</g>
<g fill="#000" stroke="#000" stroke-width=".19">
<path d="M355.6 113.2v.2l60.2-.2zM355.6 113.4l60.2-.2v.2z"/>
<path d="M355.6 169.7h60.2zM355.6 169.8l60.2-.1z"/>
<path d="M355.6 203.3h60.2zM355.6 203.4l60.2-.1z"/>
</g>
<!-- layer: 0 -->
<path d="M355.6 230.8h49.8M379.1 266.3v2.9M385.7 260.5v5.8" fill="none" stroke="#000" stroke-width=".19"/>
<!-- layer: SEC_BEAM -->
<g fill="none" stroke="#000" stroke-width=".3">
<path d="M133.7 97.2v.6M133.7 98.3v1M133.7 99.7v1M136 97.2v.6M136 98.3v1M136 99.7v1M161 84.3v1M161 85.8v.9M161 87.2v.9M161 88.6v.9M161 90v1M161 91.4v1"/>
<path d="M161 92.9v.9M161 94.3v1M161 95.7v.9M161 97.1v1M161 98.6v.9M161 99.9v1M133.7 101.1v1M133.7 102.6v.9M133.7 104v.9M133.7 105.4v1M133.7 106.8v1M133.7 108.2v1"/>
<path d="M133.7 109.7v.9M133.7 111.1v1M133.7 112.5v1M133.7 114v.9M133.7 115.4v.9M133.7 116.8v.9M133.7 118.2v1M133.7 119.6v1M136 101.2v.9M136 102.6v.9M136 104v.9M136 105.4v1"/>
<path d="M136 106.8v1M136 108.2v1M136 109.7v.9M136 111.1v1M136 112.5v1M136 114v.9M136 115.4v.9M136 116.8v.9M136 118.2v1M136 119.6v1M161 111.3v1M161 112.8v.9"/>
<path d="M161 114.2v.9M161 115.6v.9M161 117v1M161 118.4v1M161 119.8v1M161 101.4v.9M161 102.8v1M161 104.2v1M161 105.7v.9M161 107.1v.9M161 108.5v.9M161 109.9v1"/>
<path d="M133.7 121v1M133.7 122.5v.9M133.7 123.9v.9M133.7 125.3v1M133.7 126.7v1M135.9 126.7v1M135.9 128.1v1M135.9 129.6v.9M135.9 131v.7M136 121v1M136 122.5v.9M136 123.9v.9"/>
<path d="M136 125.3l-.1 1M161 121.3v.9M161 122.7v1M161 124.1v1M161 125.6v.9M161 127v.9M161.5 134.7v.9M161.5 136v1M161.5 137.5v.9M161.5 138.9v.9M161.4 155.9v1M161.4 157.4v.9"/>
<path d="M161.4 158.8v.9M161.5 154.5l-.1 .9M161.5 140.3v.9M161.5 141.7v1M161.5 143.1v1M161.5 144.6v.9M161.5 146v.9M161.5 147.4v.9M161.5 148.8v1M161.5 150.2v1M161.5 151.7v.9M161.5 153.1v1"/>
<path d="M161.4 160.2v.9M161.4 161.6v1M161.4 163v1M161.4 164.5v.9M161.4 165.9v.9M161.4 167.3v.9M161.4 168.7v1M161.4 170.1v1M161.4 171.6v.9M161.4 173v.9M161.4 174.4v.9M161.4 175.8v.9"/>
</g>
<g font-size="5.3">
<text x="103" y="99.5">C9</text>
<text x="113.9" y="124.9">UP</text>
<text x="125.6" y="124.9">DN</text>
<text x="168.6" y="141.8">DN</text>
</g>
<g font-size="4.9">
<text x="102.3" y="80.8">C11</text>
<text x="161.2" y="82.5">C13</text>
<text x="203.9" y="105.8">C8</text>
<text x="103" y="134.8">C4</text>
<text x="128.4" y="132.6">C5</text>
<text x="161.9" y="133">C6</text>
<text x="198.3" y="139.3">C7</text>
<text x="121.4" y="185.2">C1</text>
<text x="154.2" y="184.9">C2</text>
<text x="186.6" y="184.5">C3</text>
</g>
<text font-size="4.2" x="377.7" y="274.3">M.N.Mohite &amp; Associates</text>
<g font-size="3.5">
<text x="258.3" y="110.2">Terrace</text>
<text x="258.3" y="120.4">Provision</text>
<text x="258.3" y="130.2">2nd 200 kg/sqm</text>
<text x="258.3" y="140.4">1st 200 kg/sqm</text>
<text x="258.1" y="150.5">Ground Floor</text>
</g>
<g font-size="3.1">
<text x="134.6" y="71.9">230X450</text>
<text x="102.4" y="75.6">230X450</text>
<text x="156.5" y="75">300X600</text>
<text x="195.4" y="75.2">230X530</text>
<text x="95.2" y="94.4">230X530</text>
<text x="137.9" y="100.8">300X530</text>
<text x="205.2" y="101">300X450</text>
<text x="137.4" y="130.3">300X600</text>
<text x="163.1" y="128.3">300X680</text>
<text x="95" y="137.4">300X530</text>
<text x="189.8" y="142.2">530X300</text>
<text x="239.7" y="171.1">NOTE:- RCC COLUMN AND FOOTING DESIGN IS</text>
<text x="253.3" y="173.8">IS VALID FOR GROUND +3 FLOOR</text>
<text x="121.1" y="188.2">530X300</text>
<text x="155.5" y="187.3">380X380</text>
<text x="187.1" y="187.5">380X380</text>
</g>
<g font-size="2.4">
<text x="357.7" y="7.4">(REFERENCE NOTES FROM IS 456: 2000)</text>
<text x="358.3" y="115.5">NOTES:-</text>
<text x="358.3" y="172.8">DESIGN CONSIDERATIONS:</text>
<text x="368.2" y="225.5">PURPOSE OF RELEASE</text>
<text x="357.5" y="233.2">NAME OF CLIENT/OWNER/DEVELOPER:</text>
<text x="359.2" y="229.1">ADVANCE COPY FOR TENDERING PURPOSE</text>
<text x="357.5" y="240.9">NAME OF PROJECT:</text>
<text x="357.5" y="248.3">PROJECT ARCHITECT:</text>
<text x="357.7" y="255.9">DRAWING TITLE:</text>
</g>
<g font-size="1.8">
<text x="377.9" y="279.2">Jay Ganesh Samrajya, Pune Nashik raod,</text>
<text x="377.9" y="281.4">Bhosari,Pune.411039.</text>
<text x="378.1" y="277.1">Office No.117, 1st Foor,G Building,</text>
<text x="377.9" y="283.6">Office:9850286383</text>
<text x="378" y="285.6">Email : sthapatyaengineers@gmail.com</text>
</g>
<g font-size="1.7">
<text x="410.6" y="5.8">A3/1/2</text>
<text x="356.5" y="10.9">1. ALL DIMENSIONS ARE IN 'mm' AND ALL LEVELS TO BE REFERRED</text>
<text x="356.5" y="16.3">2. CENTER LINE PLAN SHOULD BE CHECKED BY THE ARCH. REFER</text>
<text x="358.3" y="13.1">FROM ARCHITECTURAL DRAWINGS.</text>
<text x="356.5" y="21.9">3. NOMINAL COVERS</text>
<text x="358.2" y="18.3">ARCHITECT'S DRAWING FOR ALL OTHER DETAILS &amp; DIMENSIONS.</text>
<text x="380.5" y="22.1">EXPOSURE CONDITION</text>
<text x="401.8" y="21.9">Mild</text>
<text x="406.8" y="21.9">Moderate</text>
<text x="359.2" y="26.7">II COLUMNS &amp; WALLS (TO LINKS OF COLUMN)</text>
<text x="359.2" y="28.9">III SLABS</text>
<text x="359.6" y="24.4">I</text>
<text x="361.6" y="24.4">FOOTINGS</text>
<text x="402.3" y="24.4">50</text>
<text x="402.3" y="26.7">40</text>
<text x="402.3" y="28.9">20</text>
<text x="409.4" y="24.4">50</text>
<text x="409.4" y="26.7">40</text>
<text x="409.4" y="28.9">30</text>
<text x="356.5" y="35.6">4. LAPPING OF REINFORCEMENT:-</text>
<text x="359.2" y="31.2">IV BEAMS (TO STIRRUPS OF BEAM)</text>
<text x="402.3" y="31.3">20</text>
<text x="409.3" y="31.3">30</text>
<text x="358.5" y="37.5">DEVELOPMENT LENGTH (Ld)</text>
<text x="359.2" y="39.9">GRADE OF REINF.</text>
<text x="377.2" y="40.1">M20</text>
<text x="383.7" y="40.1">M25</text>
<text x="390.3" y="40.1">M30</text>
<text x="396.8" y="40">M35</text>
<text x="402.1" y="40">M40 &amp; ABOVE</text>
<text x="359.3" y="42.9">Fe415</text>
<text x="359.3" y="45.2">Fe500 (TMT)</text>
<text x="376" y="42.9">48 X D</text>
<text x="376" y="45.2">57 X D</text>
<text x="382.5" y="42.9">41 X D</text>
<text x="382.5" y="45.2">49 X D</text>
<text x="389.1" y="42.9">38 X D</text>
<text x="389.1" y="45.2">46 X D</text>
<text x="395.8" y="42.9">34 X D</text>
<text x="395.8" y="45.2">40 X D</text>
<text x="405.3" y="42.8">30 X D</text>
<text x="405.3" y="45.1">36 X D</text>
<text x="356.5" y="48.9">5. REFER STANDARD DRAWING'S FOR LAP LOCATIONS TO BARS IN</text>
<text x="358.7" y="51.1">BEAMS AND COLUMNS.</text>
<text x="356.5" y="54.2">6. IF UNAVOIDABLE,REINF. LAPS FOR BEAMS AND SLABS SHALL BE</text>
<text x="358.4" y="56.4">STAGGERED WITH NOT MORE THAN 50%OF THE BARS SPECIFIED</text>
<text x="358.4" y="58.6">AT A SECTION.</text>
<text x="356.5" y="61.3">7. FOR CANTILEVERS (SLAB or BEAM), TOP BARS TO BE ANCHORED</text>
<text x="358.2" y="63.5">BEHIND FOR 75xDIA OR SPAN WHICHEVER IS GREATER.</text>
<text x="356.5" y="66.3">8. LINKS IN COLUMN AT COLUMN-BEAM JUNCTION ARE NECESSARY.</text>
<text x="356.5" y="69">9.WHENEVER THE DIMENTION OF COLUMN GETS REDUCED, TIE</text>
<text x="359.1" y="71.2">BEAM OR PLINTH BEAM IS NECESSARY IN THE SAME DIRECTION.</text>
<text x="356.5" y="73.7">10. FIRE RATING CONSIDERED:- 1 Hour Maximum</text>
<text x="356.5" y="76.6">11.ALL STRUCTURAL CONCRETE SHOULD BE WEIGH BATCHED,</text>
<text x="356.5" y="81.5">12.MINIMUM PERIOD FOR REMOVAL OF FORMWORK,</text>
<text x="359" y="78.8">MACHINE MIXED &amp; MECHANICALLY VIBRATED.</text>
<text x="358.8" y="89.4">SOFFIT OF SLAB (UP TO 4.5 M.SPAN)</text>
<text x="359.9" y="84.6">VERTICAL FROMWORK TO</text>
<text x="363.2" y="86.5">COLUMN WALLS</text>
<text x="395.7" y="85.6">18 HOURS.</text>
<text x="396.6" y="89.3">7 DAYS.</text>
<text x="358.8" y="92.4">SOFFIT OF SLAB (OVER 4.5 M. SPAN)</text>
<text x="358.8" y="95.5">BEAM BOTTOM (UP TO 6.0 M.SPAN)</text>
<text x="395.7" y="92.2">14 DAYS.</text>
<text x="395.7" y="95.2">14 DAYS.</text>
<text x="358.7" y="101.5"># IF PROPS TO BE REFIXED IMMEDIATELY AFTER REMOVAL OF</text>
<text x="358.9" y="98.5">BEAM BOTTOMS (OVER 6.0 M.SPAN)</text>
<text x="395.7" y="98.3">21 DAYS.</text>
<text x="358.8" y="107.1">SOFFIT OF SLAB</text>
<text x="360.2" y="103.6">FORM WARK,</text>
<text x="396.6" y="106.9">3 DAYS.</text>
<text x="358.8" y="110">BEAM BOTTOM</text>
<text x="396.6" y="109.9">7 DAYS.</text>
<text x="358.3" y="118.1"># ONLY THE DRAWINGS WITH THE STAMP/SEAL AND SIGN OF</text>
<text x="358.2" y="120.2">SHOULD BE CONSIDERED AS AUTHENTIC G.F.C DRAWINGS.</text>
<text x="358.2" y="125.8">LICENSED SUPERVISING ENGINEER AND CONTRACTOR SHALL</text>
<text x="358.3" y="123.7"># AFTER UNDERSTANDING THE ABOVE NOTES, DETAILS THE</text>
<text x="358.1" y="127.9">COMPLY WITH THE SAME, BEFORE CONCRETING.THEY ARE</text>
<text x="358.3" y="130">ALSO RESPONSIBLE FOR THE FULL SAFETY OF SHUTTERING,</text>
<text x="358" y="134.2">WORKMANSHIP, QUALITY OF MATERIAL AND OTHER</text>
<text x="358.1" y="132.1">CENTERING PROPS, CONCRETING, EXECUTION, SUPERVISION,</text>
<text x="358.1" y="136.3">CONSTRUCTION PROCEDURES.</text>
<text x="358.1" y="142.1">CONSTRUCTION ,SHUTTERING SHALL SOLELY REST WITH</text>
<text x="358.3" y="140"># RESPONSIBILITY REGARDING CORRECT &amp; SOUND</text>
<text x="358.1" y="144.2">CONTRACTOR/ OWNER.FOLLOWING GUIDELINE MAY BE USED</text>
<text x="358.2" y="146.3">FOR STRIPPING OF FORMS IN NORMAL CIRCUMSTANCES.</text>
<text x="358.2" y="155.3">DEFECTIVE CONSTRUCTION PROCEDURE, ANY ADDITION AND /</text>
<text x="358.3" y="151.1"># WE SHALL NOT BE RESPONSIBLE AGAINST ANY ACCIDENTS</text>
<text x="358.3" y="153.2">AND FAILURES BECAUSE OF DEFECTIVE SHUTTERING,</text>
<text x="358" y="159.5">WHICH IS CAUSED BY ACCIDENT ON SITE OR BY TAMPERING</text>
<text x="358" y="161.6">WITH THE GEOMETRICAL SECTIONS OF STRUCTURAL MEMBERS</text>
<text x="358.1" y="157.4">OR ALTERATION OR ANY DAMAGE TO THE STRUCTURAL FRAME</text>
<text x="357.9" y="165.8">THE STRUCTURE OR LACK OF MAINTENANCE.</text>
<text x="358.2" y="163.7">FOR ANY PURPOSE WHATSOEVER OR DUE TO OVERLOADING OF</text>
<text x="356.9" y="177.2">DESIGN VALID ONLY FOR:-</text>
<text x="386.9" y="177.2">GROUND + 3 FLOOR ONLY</text>
<text x="356.9" y="181.4">SAFE BEARING CAPACITY OF SOIL:-</text>
<text x="356.9" y="184"># STRATA SHOULD BE CONFIRMED AS</text>
<text x="388.9" y="181.4">TO BE CONFIRM</text>
<text x="356.9" y="189.6">GRADE OF CONCRETE:-</text>
<text x="358.6" y="186.1">PER SOIL INVESTIGATION REPORT</text>
<text x="388.8" y="189.6">M25</text>
<text x="356.9" y="193.7">GRADE OF STEEL</text>
<text x="357" y="197.8">EXPOSURE CONDITION:-</text>
<text x="388.9" y="193.7">Fe 500</text>
<text x="389" y="197.8">MILD</text>
<text x="357" y="201.9">DESIGNED LIVE LOAD:-</text>
<text x="389" y="201.9">3 Kn/sq.m</text>
<text x="355.9" y="207.7">REV.</text>
<text x="356.2" y="205.7">NO.</text>
<text x="361.2" y="206.7">DATE</text>
<text x="367.9" y="205.7">DRAWN</text>
<text x="369.7" y="207.7">BY</text>
<text x="375.1" y="205.7">CHECKED</text>
<text x="377.8" y="207.7">BY</text>
<text x="390" y="205.7">DESCRIPTION OF</text>
<text x="390.6" y="207.7">THE REVISIONS</text>
<text x="356.3" y="210.8">R0</text>
<text x="360.2" y="210.8">29.11.20</text>
<text x="368.7" y="210.8">M.M.</text>
<text x="376.7" y="210.8">M.M</text>
<text x="387.1" y="210.8">ADVANCE COPY FOR APPROVAL</text>
<text x="357.7" y="236.3">MR.MANOJ PRAKASH SATHE</text>
<text x="357.6" y="243.2">Proposed Residential building @S.No - 38/2/2(P), Plot No-31,</text>
<text x="368.1" y="244.9">Village – Kharadi, Pune-411014</text>
<text x="361.1" y="251.2">AR. D R GAWADE</text>
<text x="356.3" y="262.5">DRAWN BY:</text>
<text x="357.8" y="258.6">INDEX PLAN FOR RCC COLUMN LOCATION AND SIZE</text>
<text x="375.9" y="262.4">V.S</text>
<text x="386.2" y="262.3">DESIGNED BY:</text>
<text x="405.8" y="262.3">M.M</text>
<text x="356.3" y="268.4">DRAWING NO &amp; REVISION:</text>
<text x="356.3" y="265.3">CHECKED BY:</text>
<text x="375.4" y="265.3">M.M.</text>
<text x="384.8" y="268.5">2020/10/RC-COL/R0</text>
<text x="386.6" y="265.3">DATE:</text>
<text x="403.2" y="265.3">29.11.2020</text>
</g>
</svg>
